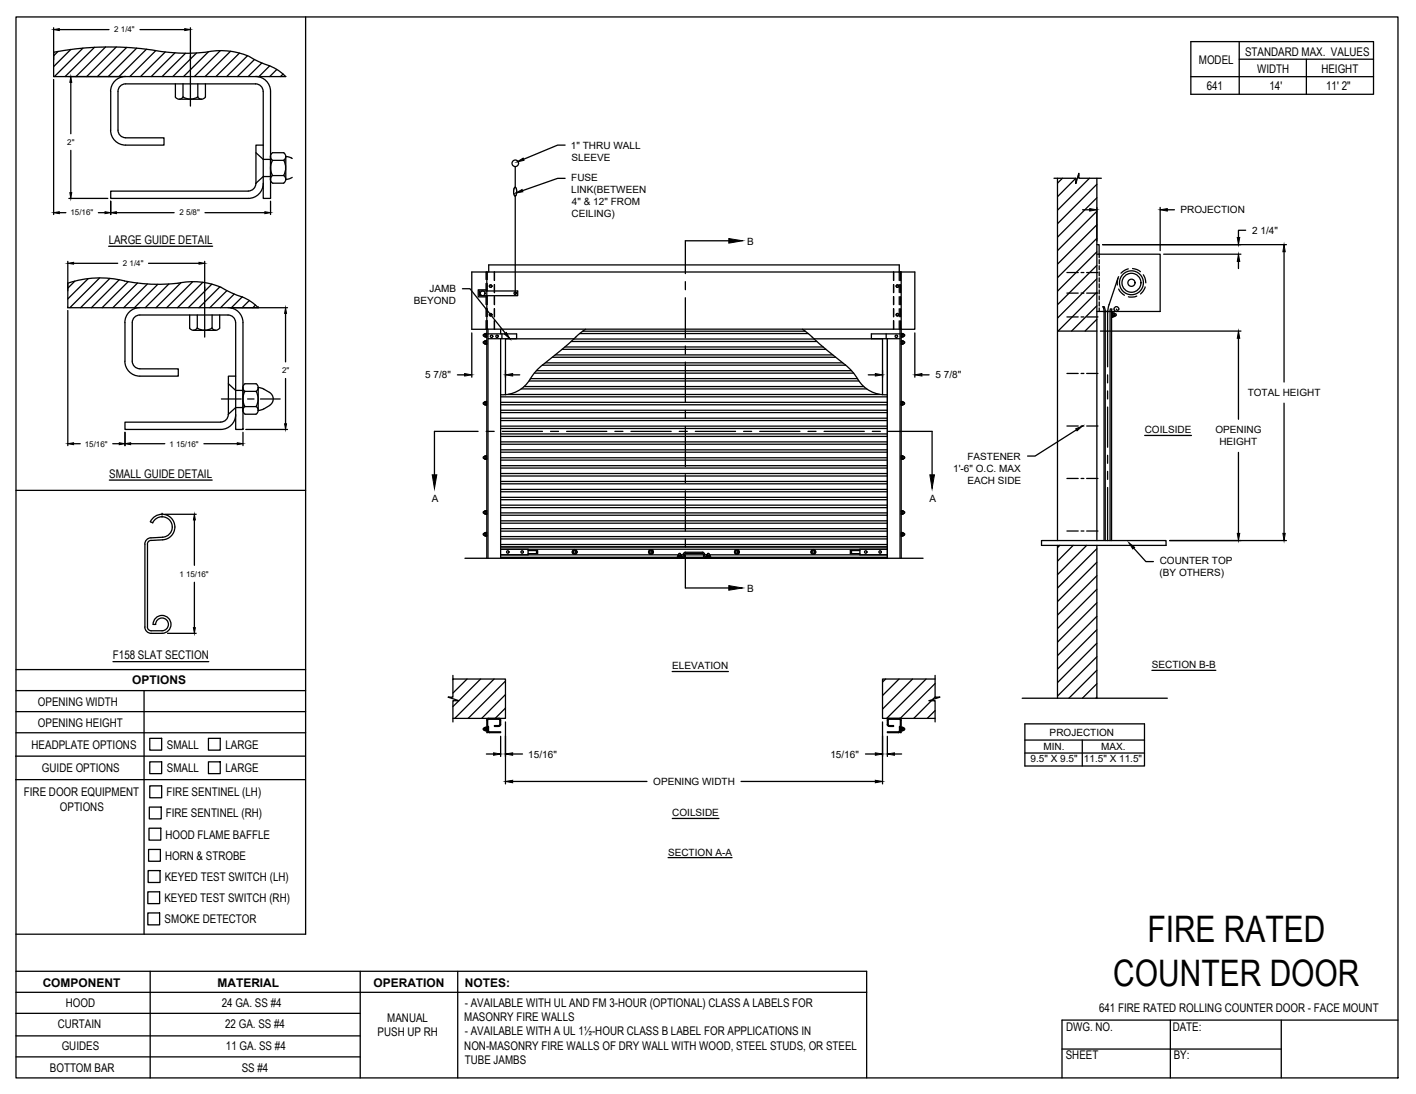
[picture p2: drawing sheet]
<svg xmlns="http://www.w3.org/2000/svg" width="279mm" height="216mm" viewBox="0 0 279 216" stroke-linecap="round" stroke-linejoin="round" font-family="sans-serif">
<!-- layer: ANNOTATIONS -->
<g fill="none" stroke="#000" stroke-width=".25">
<path d="M10.6 5.5v6.3M10.6 15.7v26.6M11.7 5.8h9.8M13.6 15.1h10.6M14 16.3v10.1M27.6 5.8h8.8M37.6 5.5v6.3M13.6 39.2h7.7M14 29.7v8.3M21.8 39.7v2.6M53.4 39.7v2.6M111.5 28.6h-1.5l-6.7 2.8"/>
<path d="M111.5 35.2h-1.5l-6.9 2.4M11.7 42h1.3M13.4 51.6v5.8M14.5 52h8.7M19.4 42h1.3M23 42h11.4M29.3 52h10M40.4 51.6v5.8M40.4 42h11.9M91.2 57h1.5l7 8.8M213.6 41.4h1.4M216.4 40.9v6.7"/>
<path d="M217.6 48.3h36.2M228.9 40.9v8.6M229.6 50.2h15.3M230.3 41.4h1.4M244.4 51.6v1.4M245.8 45.4h-1.4v1.5M253.4 49.7v25.7M13.4 61.3v26.6M45.6 60.7h11.1M56.3 61.8v9.6M56.3 74.7v8.9M90.3 74h1.4"/>
<path d="M93.1 65.7v8.7M99.7 73.1v1.3M101.2 74h1.4M171.3 74h1.4M174.1 73.1v1.3M180.5 65.7v8.7M181.9 74h1.4M217.1 65.3h27.8M244.4 66.8v15.9M253.4 79.6v25.7M14.5 87.6h1.3M22.2 87.6h1.3"/>
<path d="M24.7 85.3v2.6M25.8 87.6h6.7M40.2 87.6h6.6M47.9 85.3v2.6M48.5 84.8h8.2M212.4 84.8l-8.2 5.2h-1.4M225.9 85.9h9.2M244.4 89.3v16M32.6 101.5h6.1M38.4 102.6v9M38.4 114.9v9M223.7 108.2l2.4 2.6h1.5"/>
<path d="M230.8 106.7h23M33.1 125h5.6M132.6 132.5h11.1M227.3 132.3h12.6M96 148.8h1.4M98.8 145.3v4M99.7 142.5v12.2M101.2 148.8h1.9M101.2 154.2h26.5M146.2 154.2h26.5M170.8 148.8h1.9M174.1 142.5v12.2"/>
<path d="M175.1 145.3v4M176.5 148.8h1.4M202.2 142.9h23.6v8.3h-23.6zM202.2 146.1h23.6M202.2 148.6h23.6M213.6 146.1v5.1M131.8 169.2h12.6M132.7 161.5h9.2"/>
</g>
<g fill="#000" stroke="#000" stroke-width=".2">
<path d="M10.6 5.8l1.1-.1v.3zM14 15.1l.2 1.2h-.4zM36.4 5.7l1.2 .1-1.2 .2zM13.8 38h.4l-.2 1.2zM101.7 38.1l1.3-.7 .2 .4zM102 32l1.2-.8 .2 .4zM10.6 42l1.1-.2v.4zM13.4 52l1.1-.2v.3zM20.7 41.8l1.1 .2-1.1 .2zM21.8 42l1.2-.2v.4zM39.3 51.8l1.1 .2-1.1 .1zM52.3 41.8l1.1 .2-1.1 .2z"/>
<path d="M215 41.2l1.4 .2-1.4 .3zM228.9 41.4l1.4-.2v.5zM244.4 50.2l.2 1.4h-.5zM244.1 46.9h.5l-.2 1.4zM253.4 48.3l.2 1.4h-.5zM56.3 60.7l.2 1.1h-.3zM91.7 73.7l1.4 .3-1.4 .2zM99.5 65.9l.4-.3 .7 1.3zM99.7 74l1.5-.3v.5zM172.7 73.7l1.4 .3-1.4 .2zM180.5 74l1.4-.3v.5zM244.4 65.3l.2 1.5h-.5z"/>
<path d="M13.4 87.6l1.1-.2v.4zM23.5 87.4l1.2 .2-1.2 .2zM24.7 87.6l1.1-.2v.4zM46.8 87.4l1.1 .2-1.1 .2zM56.2 83.6h.3l-.2 1.2zM212.3 84.6l1.3-.5-1.1 .9zM38.4 101.5l.1 1.1h-.3zM222.8 107.1l1.1 .9-.4 .3zM244.1 105.3h.5l-.2 1.4zM253.1 105.3h.5l-.2 1.4zM38.2 123.9h.3l-.1 1.1zM97.4 148.6l1.4 .2-1.4 .3z"/>
<path d="M99.7 148.8l1.5-.2v.5zM99.7 154.2l1.5-.2v.5zM172.7 148.6l1.4 .2-1.4 .3zM172.7 154l1.4 .2-1.4 .3zM175.1 148.8l1.4-.2v.5z"/>
</g>
<!-- layer: PUSH UP OPERATION RH -->
<g fill="none" stroke="#000" stroke-width=".25">
<path d="M101.4 37.5l-.1 .3a.76 .76 0 0 0 .4 .9M101.7 37l-.3 .5M101.7 37l.2 .5M101.7 32.9v4.1M101.7 38.7v19.4M101.9 37.5v.7l-.2 .5M208 35.2h4.3v1l.6-2v1h4.4M208.7 35.2v71.5M209.6 35.2l-.9 1M212.3 35.2l-3.6 3.6M212.9 34.6l-.2 .2M215 35.2l-6.3 6.3"/>
<path d="M216.4 35.2v71.5M216.4 36.4l-7.7 7.8M216.4 39l-7.7 7.8M94.6 57.4h7.6v1h-7.6zM95.9 57.2h-1.5v1.4h1.5M95.9 53.7v1.5M95.9 55.9v1.5M95.9 58.4v1.7M96.1 53.7v56.5M96.1 53.7v1.5M96.1 55.9v1.5M96.1 58.4v1.7"/>
<path d="M96.4 53.7v-1.4h81v3.1M97.6 53.7v1.7M97.6 56.2v1.5M97.6 58.5v1.6M176.3 53.7v1.7M176.3 56.2v1.5M176.3 58.5v1.6M177.4 56.2v1.5M177.4 58.5v1.6M177.7 53.7v1.7M177.7 56.2v1.5M177.7 58.5v1.6"/>
<path d="M177.8 53.7v56.5M210.5 57.8h2.2M210.5 53.8h2.2M213.3 57.8h.6M213.3 53.8h.6M214.4 57.8h2.2M214.4 53.8h2.2M216.4 50.2h12.5v11.3h-12.5M216.4 48.3h.5v1.9M216.4 41.7l-7.7 7.8M216.4 44.4l-7.7 7.7M216.4 47l-7.7 7.8"/>
<path d="M216.4 49.7l-7.7 7.8M216.4 52.4l-7.7 7.7M216.4 55l-7.7 7.8M216.4 57.7l-7.6 7.6M216.9 50.2v.7M216.9 51.2v.8M216.9 52.5v.7M216.9 53.6v.8M216.9 54.8v.8M216.9 56v.8M216.9 57.2v.8M216.9 58.4v.8"/>
<path d="M216.9 59.6v.8M220.6 54.9l-2 6.3-.1 11.2M220.7 54.6l-.2 1v.6M220.7 57l.5 .8 .7 .5M222.6 53.1l-.6 .2-.8 .6M223.5 53l.8 .2 .7 .4M224.3 58.4l-.9 .2h-.7M225.6 54.2l.3 .7 .2 .9M226 56.6l-.5 1-.5 .4M95.4 67.4v.3M95.4 66v.3M95.4 67.4l.3-.1v.6"/>
<path d="M95.4 67.7l.2 .1M95.4 66.3l.2 .1M95.6 65.9h.1v.6M95.6 67.8h.1M95.6 66.4h.1M95.6 79.8l.1 .1v-.6l-.4 .3 .3 .2M95.6 66h-.2M95.7 79.2v.2M95.7 79.4h.3M95.7 79.8h.3M95.7 67.7v-.4l.3-.1v.7h-.3v-.1h.3M95.7 66v.3"/>
<path d="M95.7 79.4v.4M95.7 66.3v.2M95.7 79.8v.1M95.8 67.4h.2M95.8 66h.2M95.8 66.4h.2M95.8 79.2h.2M95.9 63.3v1.7h-2.8v-11.3h87.4v11.3h-2.8v-1.7M95.9 60.9v1.6M96 79.8v.1h-.3M96 66v.3M96 79.4v.4"/>
<path d="M96 79.2v.2M96 66v-.2h-.3v.2M96 66.3v.2h-.2M96.1 65h81.7M96.1 60.9v1.6M96.1 63.3v1.7M96.3 65.9h5.6v.9h-5.6M96.3 65v45.2M97.6 60.9v1.6M97.6 63.3v1.7M98.8 79.9h76.3M98.8 79.4h76.3"/>
<path d="M98.8 78.3h76.3M98.8 65v.9M98.8 66.8v43.4M99 65.9v.9M100.2 77.9h73.4M102.9 76.8h68.1M103.4 76.3h67M104.4 75.2h65.1M104.7 74.7h64.5M105.5 73.6h62.9M105.9 73.2h62.1M107 72.1h59.9"/>
<path d="M107.6 71.6h58.6M109 70.5h55.9M109.6 70h54.7M110.9 68.9h52.1M111.5 68.5h50.9M112.7 67.4h48.5M113.2 66.9h47.5M113.3 66.9h-13.6v11M114.4 65.8h45.1M115 65.4h43.9M115.5 65l-1.5 1.1a66.8 66.8 0 0 1-7.4 6.3l-1.3 1.4a7.3 7.3 0 0 1-5 4l-1.5 .1M158.3 65l1.5 1.1a68.7 68.7 0 0 0 7 5.9"/>
<path d="M166.8 72l1.7 1.8a7.3 7.3 0 0 0 5 4l1.6 .1M174.1 66.9v11M174.9 65.9v.9M175.1 66.8v43.4M176.3 60.9v1.6M176.3 63.3v1.7M177.4 60.9v1.6M177.4 63.3v1.7M177.6 66.8l-17 .1M177.6 65v45.2M177.6 65.9h-5.7v.9M177.7 60.9v1.6"/>
<path d="M177.8 79.2v.7M177.9 66.3l-.1 .2M177.9 67.8l-.1 .1M177.9 67.8h.3l-.3 .1M177.9 79.4h.2M177.9 67.4h.2M177.9 66.5h.2M177.9 66h.2M177.9 79.9h.2M177.9 79.2h.2M177.9 79.8h.2M177.9 66v.3l.2 .1"/>
<path d="M178.1 79.2v.7M178.1 65.8v.2M178.1 67.2v.5M178.1 66.3v.2M178.1 66v.3M178.1 65.8h-.2v.2M178.1 67.2l-.3 .1 .1 .4M178.2 79.3l.3 .2-.2 .3M178.2 79.3v.6l.1-.1M178.2 67.8l.3-.2-.3-.3v.6M178.3 65.9h-.1v.6M178.3 66l.2 .1-.1 .2"/>
<path d="M178.4 66.3l-.2 .1M208.7 65.3h7.7M210.5 73.7h2.2M210.5 62.5h2.2M213.3 73.7h.6M213.3 62.5h.6M214.4 73.7h2.2M214.4 62.5h2.2M216.4 60.3l-5 5M216.4 63l-2.3 2.3M216.9 60.8v.7M218.1 61.5v-.3a.61 .61 0 0 0-.5-.7l.2 1v45.2"/>
<path d="M218.1 61.5h1.2v45.2M218.1 61.5v45.2M218.5 74v1.6M218.5 77.2v1.5M219.1 61l-.1 45.7M219.1 61h.3M219.3 61.7h.3v.9h-.3M219.4 61l-.1 .5M219.6 62v.3M219.6 61.8h.3M219.6 61.8v.1l.3 .1M219.8 61.8v.1"/>
<path d="M219.8 62.3l.1 .2M219.9 62v.3M219.9 62.3l-.4 .1 .4 .1M220 61.9h-.1v.5h.1M220 61.9l.3 .2-.3 .3M220.3 61l.2 .2h.2a.47 .47 0 0 0-.3-.7 .47 .47 0 0 0-.6 .5 .47 .47 0 0 0 .5 .5M95.4 90.2v.3M95.4 90.1l.3-.1v.6M95.4 90.5l.2 .1M95.6 90.5l.1 .1M95.7 90.1v.4M95.8 89.9l-.1 .2"/>
<path d="M95.8 90h.2M95.8 90.1h.2M95.8 90.5h.2M96 90.1v.4M96 90v.1M96 90.5v.2l-.3-.1v-.1M98.8 93.9h76.3M98.8 93.5h76.3M98.8 97h76.3M98.8 96.6h76.3M98.8 95h76.3M98.8 95.5h76.3"/>
<path d="M98.8 99.7h76.3M98.8 98.1h76.3M98.8 98.6h76.3M98.8 90.8h76.3M98.8 90.3h76.3M98.8 91.9h76.3M98.8 92.4h76.3M98.8 87.7h76.3M98.8 87.2h76.3M98.8 88.8h76.3M98.8 89.2h76.3M98.8 84.6h76.3"/>
<path d="M98.8 84.1h76.3M98.8 85.6h76.3M98.8 86.1h76.3M98.8 83h76.3M98.8 82.5h76.3M98.8 81h76.3M98.8 81.4h76.3M177.9 90.5l-.1 .2M177.9 90h.2M177.9 90.1h.2M177.9 90v.1M177.9 90.1v.4h.2"/>
<path d="M178.1 89.9v.2M178.1 90.5v.1l-.2 .1M178.1 90.1v.4M178.3 90.5l-.1 .1M178.4 90.2l.1 .2-.2 .2M178.4 90.1l-.2-.1v.6M210.5 94.4h2.2M210.5 84.1h2.2M213.3 94.4h.6M213.3 84.1h.6M214.4 94.4h2.2M214.4 84.1h2.2"/>
<path d="M218.5 80.3v8M218.5 89.9v1.5M218.5 93v1.6M218.5 96.2v10.5M91.7 110.2h90.4M95.4 105.3v.3M95.4 101v.3M95.4 101l.3-.1v.5M95.4 105.6l.2 .1M95.4 101.3l.2 .1M95.6 101.4h.1M95.7 105.2l-.3 .1"/>
<path d="M95.7 105.2v.5h-.1M95.7 105.3v.3M95.7 100.9v.4M95.8 105.1l-.1 .2M95.8 105.1h.2M95.8 105.3h.2M95.8 105.6h.2M95.8 101.3h.2M96 105.3v.3M96 105.1v.2M96 105.6v.2h-.3v-.2M96 101.3v.2h-.3v-.2"/>
<path d="M96 101h-.3v-.2h.3v.5M98.8 104.8h76.3M98.8 104.3h76.3M98.8 100.2h76.3M98.8 103.3h76.3M98.8 102.8h76.3M98.8 101.2h76.3M98.8 101.7h76.3M98.8 110h76.3M98.8 108.4h76.3M98.8 109.5h35.1M98.8 107.9h76.3"/>
<path d="M98.8 106.4h76.3M98.8 105.9h76.3M98.8 107.5h76.3M104.2 108.6h1.9v.7h-1.9M104.2 108.4v1.1M105.9 108.6v.7M113.2 108.5h.4l.3 .4-.3 .4h-.4l-.3-.4zM128.2 108.5h.5l.2 .4-.2 .4h-.5l-.2-.4zM133.8 109.6v.3h.1M133.8 109.6h.1M133.9 109.6h.4M133.9 109.9h.4"/>
<path d="M133.9 109.6v.3M134 109.3l-.2 .3h.6l-.1-.3M134.3 109.3h-.4M134.3 109.6v.3M134.3 109.6h.2M134.4 109.5h.4M134.5 109.6v.3h-.2M134.8 109.7a.52 .52 0 0 1 .5-.7h3.3a.57 .57 0 0 1 .5 .7M134.8 109.7l-.2 .2h-1v.3M135 109.7l-.2 .4-.2 .1M135.1 109.7v-.4l.2-.1h3.3l.1 .1 .1 .4M135.1 109.5h3.7"/>
<path d="M138.8 109.7l.2 .4 .3 .1M139 109.7l.3 .2h.9v.3M139.1 109.5h.4M139.5 109.4v.2h.5M139.6 109.9h.3M139.6 109.6h.3M139.6 109.6h-.2v.3h.2M139.6 109.6v.3M139.6 109.3l-.1 .2M139.9 109.3h-.3M139.9 109.3l.1 .3M139.9 109.6v.3"/>
<path d="M139.9 109.6h.2M140 109.5h35.1M140.1 109.9h-.2M140.1 109.6v.3M145.2 108.5h.4l.3 .4-.3 .4h-.4l-.3-.4zM160.3 108.5h.4l.3 .4-.3 .4h-.4l-.3-.4zM168 108.6v.7M169.7 108.4v1.1M169.7 108.6h-1.9v.7h1.9M177.9 101.3l-.1 .2M177.9 105.6l-.1 .2M177.9 105.1h.2"/>
<path d="M177.9 105.3h.2M177.9 105.1v.2M177.9 105.3v.3h.2M178.1 100.8v.2h-.2M178.1 105.1v.2M178.1 101.3v.2h-.2M178.1 105.6v.2h-.2M178.1 100.9v.4M178.1 105.3v.3M178.1 100.8h-.3v.3l.1 .2h.2M178.2 105.2l.2 .1M178.2 101.4l.3-.3-.3-.2v.5"/>
<path d="M178.2 105.2v.5l.3-.2-.1-.2M205.5 106.7h24.6v.9h-24.6zM208.7 107.6v30.2M209.1 107.6l-.4 .5M210.5 104.8h2.2M211.8 107.6l-3.1 3.1M213.3 104.8h.6M214.4 107.6l-5.7 5.8M214.4 104.8h2.2M216.4 107.6v30.2M216.4 108.3l-7.7 7.8M216.4 111l-7.7 7.7"/>
<path d="M216.4 113.6l-7.7 7.8M216.4 116.3l-7.7 7.8M216.4 119l-7.7 7.7M88.6 137.6h-.1M89.4 134h10.3v7.8h-10.3M89.4 133.3v4.3h-1l2.2 .7h-1.2v4.2M89.5 134l-.1 .1M92.2 134l-2.8 2.8M94.8 134l-5.4 5.4M97.5 134l-7.8 7.8M99.7 134.4l-7.3 7.4M99.7 137.1l-4.7 4.7"/>
<path d="M99.7 139.7l-2 2.1M174.8 134l-.7 .6M177.4 134l-3.3 3.3M180.1 134l-6 5.9M182.7 134l-7.7 7.8M183.8 138.3l-3.5 3.5M184.5 134h-10.4v7.8h10.4M184.5 137.6h1l-2.2 .7h1.2v4.2M184.5 133.3v4.3M184.5 134.9l-6.9 6.9M184.5 137.6l-.5 .4M201.7 137.8h28.6"/>
<path d="M216.4 121.6l-7.7 7.8M216.4 124.3l-7.7 7.8M216.4 126.9l-7.7 7.8M216.4 129.6l-7.7 7.8M216.4 132.3l-5.5 5.5M216.4 134.9l-2.8 2.9M216.4 137.6l-.2 .2M95.4 143.7v.3M95.4 143.7l.3-.1v.6M95.4 144l.2 .1M95.6 144.1h.1M95.7 143.7v.4"/>
<path d="M95.8 143.5l-.1 .2M95.8 143.5l.2 .1v.5M95.8 144.1h.2M96 144v.2h-.3v-.2M96.1 144.1l.3 .1M96.1 143.6v.6M96.2 144.2l.4 .4M96.2 144.3v-.9h.2v.9M96.4 144.2l.2 .2M96.4 143.5l-.2 .2h-.4M96.6 144.4h2.2v.2h-2.2M98.4 141.9l.2 .2v.9l-.2 .2"/>
<path d="M98.4 141.8l.3 .1 .1 1.1-.4 .3M98.4 141.9h-2l-.2 .2M98.4 143.2h-.8v.2h.8M98.4 141.8h-2l-.3 .1v2.7h.1v-2.5M175.1 144.4h2.2l.2-.2v-.8h.2v.8l-.2 .3-2.4 .1zM175.2 142.1l.2-.2 2.2 .1 .1 2.6h.1v-2.5l-.2-.3h-2.4l-.1 .3v1.1l.3 .1 .9 .1v-.2h-.9M175.2 143l.2 .2M175.3 142.1v.9M177.5 143.5l.2 .2h.4M177.8 144.1l-.3 .1M177.8 143.6v.6M177.9 144l-.1 .2"/>
<path d="M178.1 143.5v.2M178.1 144v.2h-.2M178.1 143.7v.4M178.1 143.5l-.3 .1v.3l.1 .2h.2M178.3 144.1l.2-.2-.3-.3v.6M178.3 144.1h-.1M184.5 140.2l-1.5 1.6"/>
<circle cx="101.7" cy="32.2" r=".65"/>
<circle cx="95.2" cy="57.9" r=".48"/>
<circle cx="96.8" cy="56.5" r=".24"/>
<circle cx="101.7" cy="57.9" r=".24"/>
<circle cx="177.1" cy="56.5" r=".24"/>
<circle cx="223.3" cy="55.8" r="1.87"/>
<circle cx="223.3" cy="55.8" r="2.36"/>
<circle cx="223.3" cy="55.8" r=".71"/>
<circle cx="96.8" cy="62.1" r=".24"/>
<circle cx="97" cy="66.4" r=".24"/>
<circle cx="98.1" cy="66.4" r=".24"/>
<circle cx="176.9" cy="66.4" r=".24"/>
<circle cx="177.1" cy="62.1" r=".24"/>
<circle cx="100.2" cy="108.9" r=".24"/>
<circle cx="103" cy="108.9" r=".24"/>
<circle cx="113.4" cy="108.9" r=".48"/>
<circle cx="113.4" cy="108.9" r=".24"/>
<circle cx="128.4" cy="108.9" r=".48"/>
<circle cx="128.4" cy="108.9" r=".24"/>
<circle cx="145.4" cy="108.9" r=".48"/>
<circle cx="145.4" cy="108.9" r=".24"/>
<circle cx="160.5" cy="108.9" r=".48"/>
<circle cx="160.5" cy="108.9" r=".24"/>
<circle cx="170.8" cy="108.9" r=".24"/>
<circle cx="173.7" cy="108.9" r=".24"/>
</g>
<path d="M219.6 62.6h.1" fill="none" stroke="#000" stroke-width=".2"/>
<!-- layer: SECTION CUTS -->
<g fill="none" stroke="#000" stroke-width=".25">
<path d="M135.2 55.6v1.6M135.2 58.8v7.9M143.8 47.5h-8.6v6.5M135.2 68.3v1.6M135.2 71.5v7.9M94.3 85.1h-8.6v8.6M95.9 85.1h1.6M99.1 85.1h7.9M108.6 85.1h1.6M111.8 85.1h7.9M121.3 85.1h1.6M124.5 85.1h7.9"/>
<path d="M134 85.1h1.6M135.2 81v1.6M135.2 84.2v7.9M135.2 93.7v1.6M135.2 96.9v7.9M137.2 85.1h7.9M146.7 85.1h1.6M149.9 85.1h7.9M159.4 85.1h1.6M162.6 85.1h7.9M172.1 85.1h1.6M175.3 85.1h8.6v8.6"/>
<path d="M135.2 106.4v1.6M135.2 109.6v6.4h8.6"/>
</g>
<path d="M143.8 47.1l2.7 .4-2.7 .5zM85.3 93.7h.9l-.5 2.7zM183.5 93.7h.9l-.5 2.7zM143.8 115.6l2.7 .4-2.7 .5z" fill="#000" stroke="#000" stroke-width=".2"/>
<!-- layer: DETAILS -->
<g fill="none" stroke="#000" stroke-width=".25">
<path d="M10.6 10.3a58.7 58.7 0 0 1 21.2-.1 35 35 0 0 0 10.9-.2 14 14 0 0 1 8.4 2.2l1.1 .4a9.5 9.5 0 0 1 4.2 2.5h-45.8zM11.5 10.1l-.9 .9M14 9.8l-3.4 3.3M16.4 9.5l-5.7 5.6M18.6 9.3l-5.8 5.8M20.8 9.3l-5.8 5.8M21.8 18.1v7.6M22.9 9.3l-5.8 5.8M24.8 15.1a2.95 2.95 0 0 0-3 2.9M25 9.4l-5.8 5.7M27 9.5l-5.6 5.6M28.9 9.7l-5.4 5.4"/>
<path d="M30.7 10l-5.1 5.1M32.6 10.3l-4.9 4.8M34.5 10.4l-4.7 4.7M34.6 16.6v2.6a.88 .88 0 0 0 1.5 0M35.4 19.6h4.4M36.1 19.1a2.7 2.7 0 0 0 2.9 0M36.1 16.6v2.6M36.6 10.5l-4.6 4.6M37.6 11v9.9M38.8 10.5l-4.7 4.6M39 19.2a.88 .88 0 0 0 1.5 0M39 16.6v2.6"/>
<path d="M40.5 16.6v2.6M41.1 10.2l-4.9 4.9M43.5 10l-5.1 5.1M45.5 10.1l-5 5M47.2 10.5l-4.6 4.6M48.8 11l-4.1 4.1M50.2 11.7l-3.4 3.4M50.4 15.1a2.95 2.95 0 0 1 3 2.9v21.2h-1.5v-21.1a1.54 1.54 0 0 0-1.5-1.5M50.4 16.6h-25.6a1.49 1.49 0 0 0-1.5 1.4v7.7a1.49 1.49 0 0 0 1.5 1.5h7.6v1.4h-7.6a2.95 2.95 0 0 1-3-2.9M51.7 12.4l-2.7 2.7M53.2 13l-2.1 2.1M54.6 13.7l-1.4 1.4"/>
<path d="M55.9 14.6l-.5 .5M50.5 36.2a1.49 1.49 0 0 1-1.5 1.5M50.5 30.1l1.4 1.4h1.5M51.9 36.2a2.95 2.95 0 0 1-2.9 3h-27.2v-1.5h27.2M51.9 28.6h-1.4v7.6M53.4 34.8h-1.5l-1.4 1.4M53.4 30.8v4.7M53.8 34.6a.9 .9 0 0 0 0 1.6h2.2M53.8 31.6l-.4 1.3v.9l.4 .8M53.8 31.6h2.2M53.8 34.6h2.2M56 30.1a.9 .9 0 0 1 0 1.5"/>
<path d="M56 30.1h-2.2a.9 .9 0 0 0 0 1.5M56 31.6a3.1 3.1 0 0 1 0 3M56 34.6a.9 .9 0 0 1 0 1.6M57.7 31.3l-1.3-.4v4.5M57.7 35l-1.3 .4M14.8 55.5l-1.4 1.4M17.4 55l-4 4M19.6 54.9l-5.8 5.8M21.7 54.9l-5.8 5.8M23.5 55.2l-5.5 5.5M25.3 55.6l-5.1 5.1M27.1 55.9l-4.8 4.8"/>
<path d="M29.1 56l-4.7 4.7M31.1 56.1l-4.6 4.6M33.3 56l-4.6 4.7M35.1 55.9a14.2 14.2 0 0 1 8.5 .8M35.1 55.9a36.3 36.3 0 0 1-12.6-.9 19.8 19.8 0 0 0-9.1 .9v4.8h37.5M35.7 55.8l-4.9 4.9M38 55.6l-5.1 5.1M40 55.7l-5 5M40.4 56.6v9.9M41.8 56.1l-4.7 4.6M43.4 56.6l-4.1 4.1M43.6 56.7l2.1 1.1 3.2 1.4 2 1.5"/>
<path d="M44.8 57.4l-3.4 3.3M46.2 58l-2.7 2.7M47.8 58.6l-2.1 2.1M49.2 59.3l-1.4 1.4M24.6 71.3a2.95 2.95 0 0 0 3 2.9M24.7 63.7v7.6M26.1 63.7v7.6a1.49 1.49 0 0 0 1.5 1.5M27.6 62.2a1.49 1.49 0 0 0-1.5 1.5M27.6 60.7a2.95 2.95 0 0 0-3 3M27.6 62.2h17.4a1.49 1.49 0 0 1 1.5 1.5M27.6 72.8h7.6v1.4h-7.6M37.4 62.2v2.6"/>
<path d="M38.2 65.2h4.4M38.9 64.7a.88 .88 0 0 1-1.5 0M38.9 64.7a2.7 2.7 0 0 0 2.9 0M38.9 62.2v2.5M41.8 64.7a.88 .88 0 0 0 1.5 0M41.8 62.2v2.5M43.3 62.2v2.6M43.7 78.7h3.9M45 60.7a2.95 2.95 0 0 1 2.9 3M45.1 75.7l1.4 1.3h1.4M46.5 63.7v21.1h1.4v-21.1M46.5 74.2h-1.4v7.6"/>
<path d="M47.9 76.4v4.7M48.3 77.2a.9 .9 0 0 1 .1-1.5h2.1a.88 .88 0 0 1 .1 1.5M48.3 77.2a3 3 0 0 0 0 3 .9 .9 0 0 0 .1 1.5h2.1a.9 .9 0 0 0 .1-1.5M48.3 77.2h2.2M48.9 78.7h1.2M50.4 60.2l-.5 .5M50.5 77.2a3.1 3.1 0 0 1 0 3M50.9 76.5l.9 .2a3.4 3.4 0 0 1 2.1 1.6 1.49 1.49 0 0 1-.7 1.7l-1.2 .7-1.1 .3M50.9 60.7h.1M50.9 76.5v4.5M51.4 78.7h3.9M45 81.8a1.49 1.49 0 0 1-1.4 1.5"/>
<path d="M46.5 81.8a2.95 2.95 0 0 1-2.9 3h-18.9v-1.5h18.9M47.9 80.4h-1.4l-1.4 1.3M48.3 80.2h2.2M28.6 107.4v16.3M29.7 103l.4 .2a2.02 2.02 0 0 1 3.5-.3 2.02 2.02 0 0 1-1.5 3.1M29.8 106.1a1.26 1.26 0 0 0-1.2 1.3M32 101.5a2.53 2.53 0 0 1 2.5 2.4 2.53 2.53 0 0 1-2.4 2.6l-2.3 .1a.75 .75 0 0 0-.7 .8v16.3a.72 .72 0 0 0 .7 .8h2.2a1.26 1.26 0 0 0 1.2-1.3 1.26 1.26 0 0 0-1.2-1.2 1.26 1.26 0 0 0-1.3 1.2h-.5M32 101.5a2.53 2.53 0 0 0-2.3 1.5M32 101.5h.1M32 102h.1M32.1 106l-2.3 .2M30.2 123.2a1.77 1.77 0 0 1 1.8-1.7 1.77 1.77 0 0 1 1.7 1.7 1.77 1.77 0 0 1-1.7 1.8h-2.2a1.26 1.26 0 0 1-1.2-1.3"/>
</g>
<path d="M10.6 15.1h.1M53.4 39.2h.1M13.4 60.7h.1M47.9 84.8h.1" fill="none" stroke="#000" stroke-width=".2"/>
<!-- layer: TITLE BLOCK -->
<g fill="none" stroke="#000" stroke-width=".25">
<path d="M3.2 3.3h272.6v209.4h-272.6zM60.3 3.3v181.1h-57.1M235 8.2h36v10.4h-36zM235 15.1h36M244.5 11.7h26.5M244.5 8.2v10.4M21.4 48.6h20.6M3.2 96.8h57.1M21.6 94.7h20.3M3.2 136.3h57.1M3.2 132.1h57.1M22.3 130.6h18.9"/>
<path d="M28.4 136.3v48.1M3.1 149.2h57.1M3.1 153.9h57.1M3.2 140.4h57.1M3.2 144.6h57.1M29.5 159.3h2.3v2.3h-2.3zM29.5 145.7h2.4v2.3h-2.4zM29.5 155.1h2.4v2.3h-2.4zM29.5 150.3h2.4v2.4h-2.4zM41.1 145.7h2.4v2.3h-2.4zM41.1 150.3h2.4v2.4h-2.4zM29.2 176h2.3v2.3h-2.3z"/>
<path d="M29.2 171.8h2.4v2.4h-2.4zM29.3 167.6h2.3v2.4h-2.3zM29.4 163.4h2.3v2.4h-2.3zM3.2 200h67.9M3.2 195.8h167.8M3.2 191.7h167.8v21M29.2 180.2h2.3v2.3h-2.3zM29.6 191.7v21M71.1 191.7v21M90.3 191.7v21M3.2 208.6h67.9M3.2 204.4h67.9"/>
<path d="M209.6 207h43.2M230.9 201.3v11.4M252.8 201.3v11.4M275.8 201.3h-66.2v11.4"/>
</g>
<!-- layer: 0 -->
<path d="M257.8 11.7v6.9" fill="none" stroke="#000" stroke-width=".25"/>
<g font-size="7.2">
<text x="226.4" y="185.9">FIRE RATED</text>
<text x="219.7" y="194.6">COUNTER DOOR</text>
</g>
<g font-size="2.4">
<text x="245.7" y="11.1">STANDARD MAX. VALUES</text>
<text x="236.6" y="12.7">MODEL</text>
<text x="238.1" y="17.8">641</text>
<text x="248.1" y="14.4">WIDTH</text>
<text x="250.5" y="17.8">14'</text>
<text x="260.7" y="14.4">HEIGHT</text>
<text x="261.7" y="17.8">11' 2&quot;</text>
<text x="21.4" y="48.1">LARGE GUIDE DETAIL</text>
<text x="21.6" y="94.3">SMALL GUIDE DETAIL</text>
<text x="22.3" y="130.1">F158 SLAT SECTION</text>
<text x="26.1" y="135">OPTIONS</text>
<text x="7.5" y="139.3">OPENING WIDTH</text>
<text x="7.5" y="143.4">OPENING HEIGHT</text>
<text x="6.2" y="147.7">HEADPLATE OPTIONS</text>
<text x="32.9" y="147.8">SMALL</text>
<text x="44.5" y="147.8">LARGE</text>
<text x="8.3" y="152.4">GUIDE OPTIONS</text>
<text x="32.9" y="152.4">SMALL</text>
<text x="44.5" y="152.4">LARGE</text>
<text x="4.7" y="157.1">FIRE DOOR EQUIPMENT</text>
<text x="11.8" y="160">OPTIONS</text>
<text x="32.7" y="161.3">FIRE SENTINEL (RH)</text>
<text x="32.9" y="157.2">FIRE SENTINEL (LH)</text>
<text x="32.7" y="165.5">HOOD FLAME BAFFLE</text>
<text x="32.5" y="173.9">KEYED TEST SWITCH (LH)</text>
<text x="32.6" y="169.7">HORN &amp; STROBE</text>
<text x="32.4" y="178">KEYED TEST SWITCH (RH)</text>
<text x="32.5" y="182.2">SMOKE DETECTOR</text>
<text x="8.4" y="194.7">COMPONENT</text>
<text x="42.9" y="194.7">MATERIAL</text>
<text x="73.7" y="194.7">OPERATION</text>
<text x="91.7" y="194.7">NOTES:</text>
<text x="11.4" y="202.8">CURTAIN</text>
<text x="13" y="198.8">HOOD</text>
<text x="43.8" y="198.6">24 GA. SS #4</text>
<text x="44.4" y="202.9">22 GA. SS #4</text>
<text x="76.4" y="201.6">MANUAL</text>
<text x="91.6" y="201.5">MASONRY FIRE WALLS</text>
<text x="91.7" y="198.6">- AVAILABLE WITH UL AND FM 3-HOUR (OPTIONAL) CLASS A LABELS FOR</text>
<text x="210.4" y="203.6">DWG. NO.</text>
<text x="216.9" y="199.8">641 FIRE RATED ROLLING COUNTER DOOR - FACE MOUNT</text>
<text x="231.4" y="203.4">DATE:</text>
<text x="12.2" y="207.3">GUIDES</text>
<text x="44.6" y="207.2">11 GA. SS #4</text>
<text x="74.5" y="204.5">PUSH UP RH</text>
<text x="91.6" y="207.2">NON-MASONRY FIRE WALLS OF DRY WALL WITH WOOD, STEEL STUDS, OR STEEL</text>
<text x="91.7" y="204.3">- AVAILABLE WITH A UL 1½-HOUR CLASS B LABEL FOR APPLICATIONS IN</text>
<text x="210.3" y="209.1">SHEET</text>
<text x="231.6" y="209">BY:</text>
<text x="9.8" y="211.5">BOTTOM BAR</text>
<text x="47.7" y="211.6">SS #4</text>
<text x="91.7" y="210">TUBE JAMBS</text>
</g>
<g font-size="2">
<text x="112.6" y="29.3">1&quot; THRU WALL</text>
<text x="112.7" y="35.7">FUSE</text>
<text x="112.8" y="31.7">SLEEVE</text>
<text x="112.7" y="38.1">LINK(BETWEEN</text>
<text x="112.8" y="40.5">4&quot; &amp; 12&quot; FROM</text>
<text x="112.8" y="42.9">CEILING)</text>
<text x="232.9" y="42.1">PROJECTION</text>
<text x="247.1" y="46.1">2 1/4&quot;</text>
<text x="147.4" y="48.3">B</text>
<text x="84.7" y="57.7">JAMB</text>
<text x="81.7" y="60.1">BEYOND</text>
<text x="83.9" y="74.7">5 7/8&quot;</text>
<text x="184.6" y="74.7">5 7/8&quot;</text>
<text x="246.2" y="78.2">TOTAL HEIGHT</text>
<text x="225.9" y="85.5">COILSIDE</text>
<text x="239.8" y="85.5">OPENING</text>
<text x="240.6" y="87.9">HEIGHT</text>
<text x="188.1" y="93.1">1'-6&quot; O.C. MAX</text>
<text x="190.9" y="95.5">EACH SIDE</text>
<text x="190.9" y="90.7">FASTENER</text>
<text x="85.2" y="99">A</text>
<text x="183.4" y="99">A</text>
<text x="228.8" y="113.7">(BY OTHERS)</text>
<text x="228.8" y="111.4">COUNTER TOP</text>
<text x="147.4" y="116.8">B</text>
<text x="227.3" y="131.9">SECTION B-B</text>
<text x="132.6" y="132.1">ELEVATION</text>
<text x="104.2" y="149.5">15/16&quot;</text>
<text x="163.9" y="149.5">15/16&quot;</text>
<text x="205.9" y="148.1">MIN.</text>
<text x="207.1" y="145.2">PROJECTION</text>
<text x="217.3" y="148.1">MAX.</text>
<text x="128.9" y="154.9">OPENING WIDTH</text>
<text x="203.3" y="150.4">9.5&quot; X 9.5&quot;</text>
<text x="213.9" y="150.4">11.5&quot; X 11.5&quot;</text>
<text x="132.7" y="161.1">COILSIDE</text>
<text x="131.8" y="168.8">SECTION A-A</text>
</g>
<g font-size="1.6">
<text x="22.5" y="6.4">2 1/4&quot;</text>
<text x="13.3" y="28.6">2&quot;</text>
<text x="13.9" y="42.5">15/16&quot;</text>
<text x="35.4" y="42.5">2 5/8&quot;</text>
<text x="24.3" y="52.5">2 1/4&quot;</text>
<text x="55.6" y="73.6">2&quot;</text>
<text x="16.7" y="88.1">15/16&quot;</text>
<text x="33.4" y="88.1">1 15/16&quot;</text>
<text x="35.4" y="113.8">1 15/16&quot;</text>
</g>
</svg>
